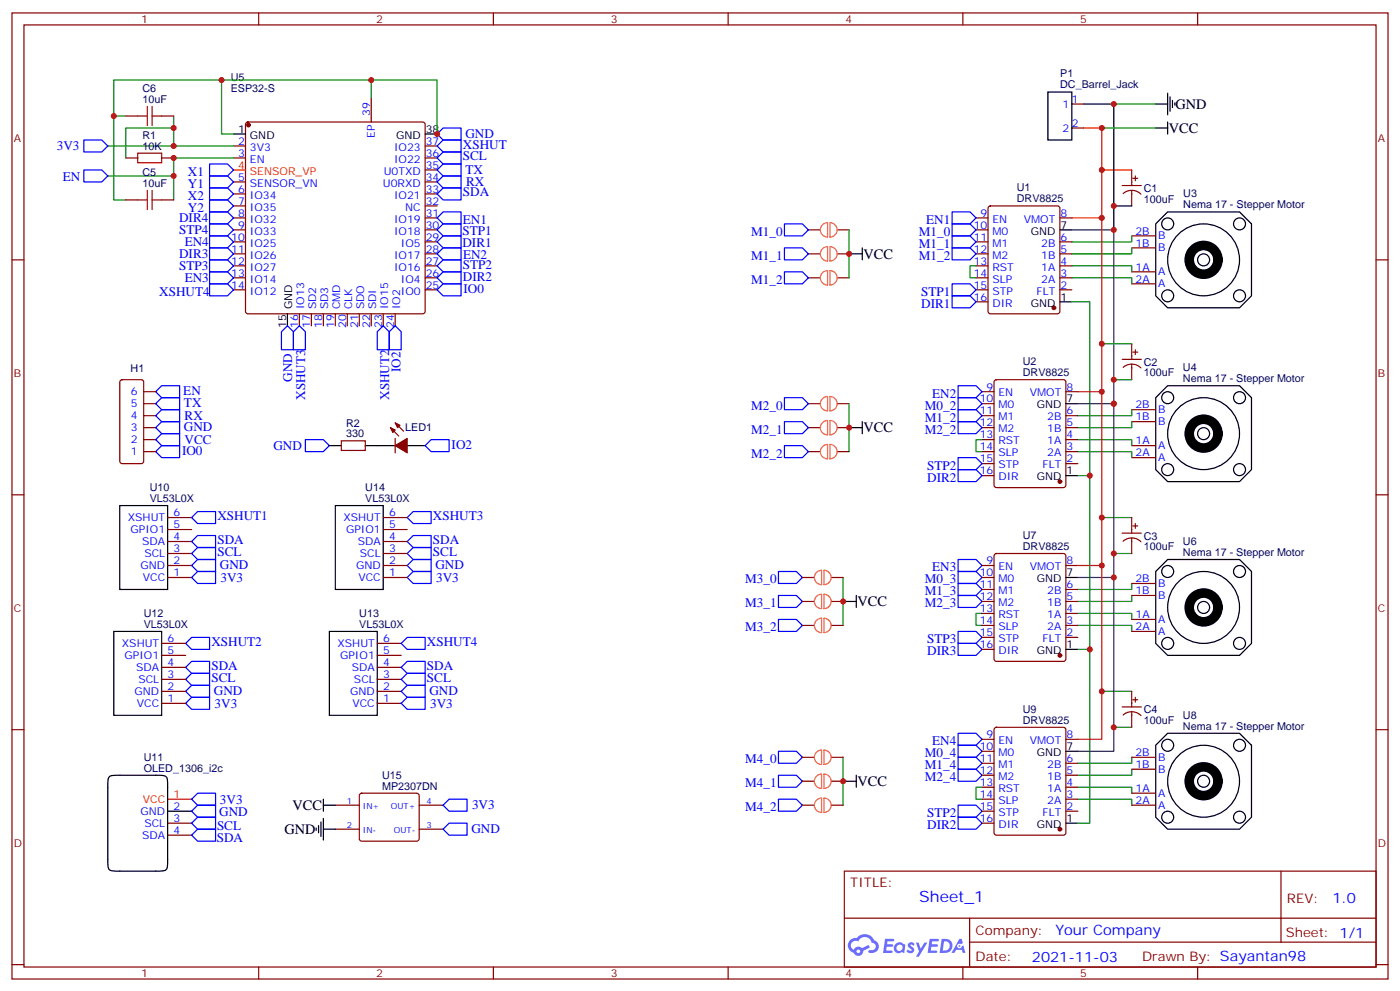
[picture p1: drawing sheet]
<svg xmlns="http://www.w3.org/2000/svg" width="412mm" height="292mm" viewBox="0 0 412 292" stroke-linecap="round" stroke-linejoin="round" font-family="sans-serif">
<g fill="none" stroke="#870000" stroke-width=".35">
<path d="M3.5 3.8h405.4v284.3h-405.4zM7.1 7.3h398.2v277.3h-398.2zM76.2 3.8v3.5M145.3 3.8v3.5M214.5 3.8v3.5M283.6 3.8v3.5M352.8 3.8v3.5M3.5 76.5h3.6M405.3 76.5h3.6M3.5 145.6h3.6M405.3 145.6h3.6M3.5 214.8h3.6"/>
<path d="M405.3 214.8h3.6M248.7 256.4h156.6v28.2h-156.6zM377.3 256.4v20.9M248.7 270.2h156.5M285.6 277.3h119.6M285.6 270.2v14.2M3.5 283.9h3.6M76.2 284.6v3.5M145.3 284.6v3.5M214.5 284.6v3.5M283.6 284.6v3.5M352.8 284.6v3.5"/>
<path d="M405.3 283.9h3.6"/>
</g>
<g fill="#5487ff">
<path d="M267.7 277.6a1.22 1.22 0 0 1 1.7 .2l-.4 .6a.47 .47 0 0 0-.3-.4 .47 .47 0 0 0-.5 .2l.1 .2a1.14 1.14 0 0 1 .8 1.8 1.14 1.14 0 0 1-1.9 0l-.2-.2 .5-.6 .7 .5a.29 .29 0 0 0 .3-.3 .29 .29 0 0 0-.2-.3 1.04 1.04 0 0 1-.6-1.7z"/>
<path d="M260.7 276.3h2.4l.3 .2-.2 .5-1.8 .1-.1 .8h1.5l.3 .4-.3 .4h-1.6l-.2 1.1h1.7l.2 .3-.2 .3-2.6 .1z"/>
<path d="M273.8 276.3h2.4l.3 .2-.1 .5-1.8 .1-.2 .8h1.6l.3 .4-.4 .4h-1.6l-.1 1.1h1.7l.2 .3-.2 .3-2.6 .1z"/>
<path d="M282.6 276.3h.7l.3 1.3-.6 .3a.69 .69 0 0 0-1 .3 .69 .69 0 0 0 .4 .9 .69 .69 0 0 0 .9-.6l.5-.2 .6 2.2h-.8l-.2-.9h-1.8l-.5 .9h-.8z"/>
<path d="M269.8 277.4h.8l.6 1.8 1.1-1.8h.9l-2.6 4.2h-.8l.9-1.5z"/>
<path d="M277.4 276.3l-.6 4.2h1.3a2.11 2.11 0 0 0 2.5-2.1 2.11 2.11 0 0 0-2.5-2.1zM278.1 277.1a1.39 1.39 0 0 1 1.7 1.4 1.39 1.39 0 0 1-1.8 1.3h-.3z"/>
<path d="M263.7 277.9a1.54 1.54 0 0 0-.1 2.2 1.54 1.54 0 0 0 2.2 .1l.6 .3 .3-2.3-.2-.3h-.4a1.49 1.49 0 0 0-2.4 0zM264 278.9a.94 .94 0 0 1 1.8 0 .94 .94 0 0 1-1.8 0z"/>
<path d="M250.4 276.7a2.18 2.18 0 0 0 1.1 3.7 1.44 1.44 0 0 0 1.6 .9 1.44 1.44 0 0 0 1.2-1.4l2-1.1-.5-.7-1.9 1a1.47 1.47 0 0 0-2.4 .4 1.39 1.39 0 0 1-.7-1.9 1.39 1.39 0 0 1 2-.5 2.12 2.12 0 0 1 2.2-1.3 2.12 2.12 0 0 1 1.9 1.7 1.14 1.14 0 0 1 1.1 1.4 1.14 1.14 0 0 1-1.7 .7 .43 .43 0 0 0-.5 .4 .43 .43 0 0 0 .4 .5 1.98 1.98 0 0 0 2.5-1.2 1.98 1.98 0 0 0-1.2-2.6 3.1 3.1 0 0 0-5.3-.6l-.9 .1zM252.3 280a.55 .55 0 0 1 1.1 0 .55 .55 0 0 1-1.1 0z"/>
<circle cx="282.6" cy="278.4" r=".26"/>
</g>
<g fill="none" stroke="#870000" stroke-width=".35">
<path d="M37 34.1h3.6M47.6 34.1h3.6M72.6 36.1l.4-.2h51.5l.5 .2 .2 .5v55.1l-.2 .5-.5 .2h-51.5l-.5-.3-.2-.4v-55.1zM109.4 28.9v7M315.7 37.7h3.6M315.7 30.6h3.6M37 46.5h3.6M37 58.8h3.6M47.6 46.5h3.6M47.6 58.8h3.6M68.8 43h3.5M68.8 46.5h3.5"/>
<path d="M68.8 53.6h3.5M68.8 57.1h3.5M125.2 43h3.6M125.2 46.5h3.6M125.2 53.6h3.6M125.2 57.1h3.6M125.2 50h3.6M330.6 54.6h5.6M330.8 57a3.8 3.8 0 0 1 5.3 .2M333.4 50v4.6M333.4 56v4.6M333.7 52.5h1.4"/>
<path d="M334.4 51.8v1.4M68.8 78.2h3.5M68.8 74.7h3.5M68.8 71.2h3.5M68.8 64.1h3.5M68.8 67.7h3.5M68.8 60.6h3.5M125.2 78.2h3.6M125.2 74.7h3.6M125.2 71.2h3.6M125.2 64.1h3.6M125.2 67.7h3.6"/>
<path d="M125.2 60.6h3.6M238.1 74.7h3.6M238.1 67.7h3.6M246.6 74.7h3.5M246.6 67.7h3.5M287.5 78.2h3.5M287.5 74.7h3.5M287.5 71.2h3.5M287.5 64.1h3.5M287.5 67.7h3.5M291.3 60.8l.4-.2h19.8l.7 .4v30.7l-.5 .6-20 .1-.6-.5-.1-30.6zM312.2 78.2h3.5"/>
<path d="M312.2 74.7h3.5M312.2 71.2h3.5M312.2 64.1h3.5M333.4 69.4h7M333.4 73h7M68.8 85.3h3.5M68.8 81.8h3.5M88.2 92.4v3.5M91.7 92.4v3.5M95.2 92.4v3.5M98.8 92.4v3.5M102.3 92.4v3.5"/>
<path d="M105.8 92.4v3.5M109.4 92.4v3.5M112.9 92.4v3.5M116.4 92.4v3.5M125.2 85.3h3.6M125.2 81.8h3.6M238.1 81.8h3.6M246.6 81.8h3.5M287.5 85.3h3.5M287.5 81.8h3.5M287.5 88.8h3.5M312.2 85.3h3.5"/>
<path d="M312.2 81.8h3.5M333.4 80h7M333.4 83.5h7M35.5 112l.5-.2h5.6l.7 .4v23.5l-.4 .7-5.9 .1-.7-.5v-23.5zM42.3 115.3h3.6M42.3 118.8h3.6M238.1 118.8h3.6M246.6 118.8h3.5M289.3 115.3h3.5M289.3 118.8h3.5M293 112l.5-.2h19.8l.6 .4 .1 30.6-.5 .7h-20l-.6-.5-.1-30.5zM314 115.3h3.5"/>
<path d="M330.6 105.8h5.6M330.8 108.1a3.8 3.8 0 0 1 5.3 .2M333.4 101.2v4.6M333.4 107.2v4.6M333.7 103.6h1.4M334.4 102.9v1.5M42.3 132.9h3.6M42.3 129.4h3.6M42.3 125.9h3.6M42.3 122.3h3.6M100.5 129.8h7.1v2.8h-7.1zM115 125.9l2.5 2.4"/>
<path d="M116.4 129v4.3M116.4 124.5l2.5 2.4M238.1 132.9h3.6M238.1 125.9h3.6M246.6 132.9h3.5M246.6 125.9h3.5M289.3 136.5h3.5M289.3 132.9h3.5M289.3 129.4h3.5M289.3 125.9h3.5M289.3 122.3h3.5M289.3 140h3.5"/>
<path d="M314 136.5h3.5M314 132.9h3.5M314 129.4h3.5M314 125.9h3.5M314 122.3h3.5M333.4 120.6h7M333.4 124.1h7M333.4 131.2h7M333.4 134.7h7M49.4 159.4h7M49.4 155.9h7M49.4 152.3h7"/>
<path d="M112.9 159.4h7M112.9 155.9h7M112.9 152.3h7M330.6 156.9h5.6M330.8 159.3a3.8 3.8 0 0 1 5.3 .2M333.4 152.3v4.6M333.4 158.3v4.6M333.7 154.8h1.4M334.4 154.1v1.4M49.4 166.4h7M49.4 170h7M49.4 162.9h7"/>
<path d="M112.9 166.4h7M112.9 170h7M112.9 162.9h7M236.4 177h3.5M236.4 170h3.5M244.8 177h3.6M244.8 170h3.6M289.3 177h3.5M289.3 173.5h3.5M289.3 166.4h3.5M289.3 170h3.5M293 163.1l.5-.2h19.8l.6 .4 .1 30.7-.5 .6-20 .1-.6-.5-.1-30.6z"/>
<path d="M314 177h3.5M314 173.5h3.5M314 166.4h3.5M333.4 171.7h7M333.4 175.3h7M47.6 200h7.1M47.6 196.4h7.1M47.6 192.9h7.1M47.6 189.4h7.1M111.1 200h7.1M111.1 196.4h7.1M111.1 192.9h7.1"/>
<path d="M111.1 189.4h7.1M236.4 184.1h3.5M244.8 184.1h3.6M289.3 187.6h3.5M289.3 184.1h3.5M289.3 180.6h3.5M289.3 191.1h3.5M314 187.6h3.5M314 184.1h3.5M314 180.6h3.5M333.4 182.3h7M333.4 185.8h7"/>
<path d="M47.6 207h7.1M47.6 203.5h7.1M111.1 207h7.1M111.1 203.5h7.1M289.3 217.6h3.5M293 214.3l.5-.2h19.8l.6 .4 .1 30.6-.5 .7h-20l-.6-.4-.1-30.6zM314 217.6h3.5M330.6 208.1h5.6M330.8 210.4a3.8 3.8 0 0 1 5.3 .2M333.4 203.5v4.6M333.4 209.5v4.6M333.7 206h1.4"/>
<path d="M334.4 205.2v1.5M98.8 237h7M106.1 233.7l.4-.2h16.3l.5 .2 .2 .5v12.7l-.3 .5-.4 .2h-16.3l-.5-.3-.2-.4v-12.7zM123.5 237h7M236.4 222.9h3.5M236.4 237h3.5M236.4 229.9h3.5M244.8 222.9h3.6M244.8 237h3.6M244.8 229.9h3.6M289.3 238.8h3.5M289.3 235.2h3.5"/>
<path d="M289.3 231.7h3.5M289.3 228.2h3.5M289.3 224.6h3.5M289.3 221.1h3.5M314 238.8h3.5M314 235.2h3.5M314 231.7h3.5M314 228.2h3.5M314 224.6h3.5M333.4 222.9h7M333.4 226.4h7M333.4 233.5h7"/>
<path d="M333.4 237h7M49.4 242.3h7M49.4 245.8h7M98.8 244.1h7M123.5 244.1h7M289.3 242.3h3.5"/>
</g>
<g fill="#870000" stroke="#870000" stroke-width=".35">
<path d="M116.4 131.2l3.5-2.2v4.3z"/>
<path d="M115 125.9l1.4 .7-.7 .7z"/>
<path d="M116.4 124.5l1.4 .7-.7 .7z"/>
<circle cx="310.4" cy="90.6" r=".53"/>
<circle cx="312.2" cy="141.7" r=".53"/>
<circle cx="73.2" cy="36.8" r=".53"/>
<circle cx="312.2" cy="192.9" r=".53"/>
<circle cx="312.2" cy="244.1" r=".53"/>
</g>
<g fill="none" stroke="#000" stroke-width=".35">
<path d="M68.8 39.4h3.5M125.2 39.4h3.6M308.7 27.1h7v14.1h-7zM319.3 30.6h8.8v30M340.4 37.7h3.6M340.4 30.6h3.6M344 27.4v6.4M344 35.9v3.5M344.7 28.5v4.2M345.4 29.6v2.1M346.1 30.3v.7M250.5 74.7h3.5"/>
<path d="M254 73v3.5M312.2 67.7h3.5M333.4 60.6h-5.3v7.1M340.4 65.9l3.6-3.5h21.1l3.6 3.5v21.2l-3.6 3.5h-21.1l-3.6-3.5zM84.7 92.4v3.5M312.2 88.8h3.5M314 118.8h3.5M344 113.5h21.1l3.6 3.6v21.1l-3.6 3.5h-21.1l-3.6-3.5v-21.1zM97 131.2h3.5M107.6 131.2h8.8M119.9 131.2h5.3M250.5 125.9h3.5"/>
<path d="M254 124.1v3.5M314 140h3.5M35.3 148.8h14.1v24.7h-14.1zM98.8 148.8h14.1v24.7h-14.1zM248.7 177h3.5M252.2 175.3v3.5M314 170h3.5M340.4 168.2l3.6-3.5h21.1l3.6 3.5v21.2l-3.6 3.5h-21.1l-3.6-3.5zM33.5 185.8h14.1v24.7h-14.1zM97 185.8h14.1v24.7h-14.1zM314 191.1h3.5M340.4 219.4l3.6-3.6h21.1l3.6 3.6v21.1l-3.6 3.6h-21.1l-3.6-3.6z"/>
<path d="M32.2 228.6a4.9 4.9 0 0 1 3.1-.4h10.6a4.9 4.9 0 0 1 3 .4 4.9 4.9 0 0 1 .5 3.1v21.2a4.9 4.9 0 0 1-.5 3.1 4.9 4.9 0 0 1-3 .4h-10.6a4.9 4.9 0 0 1-3.1-.4 4.9 4.9 0 0 1-.5-3.1v-21.2a4.9 4.9 0 0 1 .5-3.1zM49.4 238.8h7M95.2 235.2v3.6M95.2 237h3.6M248.7 229.9h3.5M252.2 228.2v3.5M314 221.1h3.5M93.1 243.7v.7M93.8 243v2.1M94.5 241.9v4.3M95.2 244.1h3.6M95.2 240.9v6.3"/>
<path d="M314 242.3h3.5"/>
<circle cx="344" cy="65.9" r="1.76"/>
<circle cx="354.5" cy="76.5" r="10.6"/>
<circle cx="354.5" cy="76.5" r="1.76"/>
<circle cx="365.1" cy="65.9" r="1.76"/>
<circle cx="344" cy="87.1" r="1.76"/>
<circle cx="365.1" cy="87.1" r="1.76"/>
<circle cx="344" cy="117.1" r="1.76"/>
<circle cx="365.1" cy="117.1" r="1.76"/>
<circle cx="344" cy="138.2" r="1.76"/>
<circle cx="354.5" cy="127.6" r="10.6"/>
<circle cx="354.5" cy="127.6" r="1.76"/>
<circle cx="365.1" cy="138.2" r="1.76"/>
<circle cx="344" cy="168.2" r="1.76"/>
<circle cx="354.5" cy="178.8" r="10.6"/>
<circle cx="354.5" cy="178.8" r="1.76"/>
<circle cx="365.1" cy="168.2" r="1.76"/>
<circle cx="344" cy="189.4" r="1.76"/>
<circle cx="365.1" cy="189.4" r="1.76"/>
<circle cx="344" cy="219.4" r="1.76"/>
<circle cx="365.1" cy="219.4" r="1.76"/>
<circle cx="354.5" cy="229.9" r="10.6"/>
<circle cx="354.5" cy="229.9" r="1.76"/>
<circle cx="344" cy="240.5" r="1.76"/>
<circle cx="365.1" cy="240.5" r="1.76"/>
</g>
<g fill="none" stroke="#000" stroke-width="2.8">
<circle cx="354.5" cy="76.5" r="4.2"/>
<circle cx="354.5" cy="127.6" r="4.2"/>
<circle cx="354.5" cy="178.8" r="4.2"/>
<circle cx="354.5" cy="229.9" r="4.2"/>
</g>
<g fill="none" stroke="#008700" stroke-width=".35">
<path d="M33.5 34.1v-10.5h31.8v15.8h3.5M37 34.1h-3.5v24.7h3.5M51.2 37.7h-14.2v8.8M51.2 34.1v8.9h17.6M65.3 23.6h63.5v15.8M109.4 23.6v5.3M324.6 37.7h15.8M328.1 30.6h12.3M31.7 43h19.5M51.2 51.8v7M68.8 46.5h-17.6v5.3h-19.5M250.1 67.7v14.1"/>
<path d="M287.5 78.2h-1.7v3.6h1.7M315.7 78.2h17.7v1.8M333.4 73v1.7h-17.7M333.4 69.4v1.8h-17.7M315.7 81.8h17.7v1.7M315.7 88.8h5.3v51.2h-3.5M250.1 118.8v14.1M324.6 101.2h8.8M328.1 111.8h5.3M289.3 129.4h-1.8v3.5h1.8M317.5 129.4h15.9v1.8M317.5 132.9h15.9v1.8"/>
<path d="M321 140v51.1h-3.5M333.4 124.1v1.8h-15.9M333.4 120.6v1.7h-15.9M324.6 152.3h8.8M248.4 170v14.1M328.1 162.9h5.3M333.4 171.7v1.8h-15.9M333.4 175.3v1.7h-15.9M289.3 180.6h-1.8v3.5h1.8M317.5 184.1h15.9v1.7M317.5 180.6h15.9v1.7M321 191.1v51.2h-3.5"/>
<path d="M324.6 203.5h8.8M328.1 214.1h5.3M248.4 222.9v14.1M289.3 231.7h-1.8v3.5h1.8M317.5 235.2h15.9v1.8M317.5 231.7h15.9v1.8M333.4 222.9v1.7h-15.9M333.4 226.4v1.8h-15.9"/>
</g>
<path d="M315.7 67.7h12.4v51.1M317.5 118.8h10.6v51.2h-10.6M328.1 170v51.1h-10.6" fill="none" stroke="#333" stroke-width=".35"/>
<path d="M319.3 37.7h5.3v12.3M68.8 50h3.5M333.4 50h-8.8v14.1M315.7 64.1h8.9v51.2M317.5 115.3h7.1v51.1h-7.1M324.6 166.4v51.2h-7.1M49.4 235.2h7" fill="none" stroke="#f00" stroke-width=".35"/>
<g fill="none" stroke="#00f" stroke-width=".35">
<path d="M128.8 39.4l1.7-1.7h5.3v3.5h-5.3zM24.7 50h5.3l1.7 1.8-1.7 1.8h-5.3zM24.7 41.2h5.3l1.7 1.8-1.7 1.7h-5.3zM61.7 48.3h5.3l1.8 1.7-1.8 1.8h-5.3zM61.7 51.8h5.3l1.8 1.8-1.8 1.7h-5.3zM61.7 55.3h5.3l1.8 1.8-1.8 1.7h-5.3zM61.7 58.8h5.3l1.8 1.8-1.8 1.8h-5.3zM128.8 46.5l1.7-1.8h5.3v3.6h-5.3zM128.8 57.1l1.7-1.8h5.3v3.5h-5.3zM128.8 53.6l1.7-1.8h5.3v3.5h-5.3zM128.8 43l1.7-1.8h5.3v3.5h-5.3zM130.5 48.3h5.3v3.5h-5.3l-1.7-1.8z"/>
<path d="M61.7 62.4h5.3l1.8 1.7-1.8 1.8h-5.3zM61.7 65.9h5.3l1.8 1.8-1.8 1.7h-5.3zM61.7 69.4h5.3l1.8 1.8-1.8 1.8h-5.3zM61.7 73h5.3l1.8 1.7-1.8 1.8h-5.3zM61.7 76.5h5.3l1.8 1.7-1.8 1.8h-5.3zM128.8 71.2l1.7-1.8h5.3v3.6h-5.3zM128.8 78.2l1.7-1.7h5.3v3.5h-5.3zM130.5 62.4h5.3v3.5h-5.3l-1.7-1.8zM130.5 65.9h5.3v3.5h-5.3l-1.7-1.7zM130.5 73h5.3v3.5h-5.3l-1.7-1.8zM231.1 65.9h5.3l1.7 1.8-1.7 1.7h-5.3zM231.1 73h5.3l1.7 1.7-1.7 1.8h-5.3z"/>
<path d="M280.5 65.9h5.3l1.7 1.8-1.7 1.7h-5.3zM280.5 69.4h5.3l1.7 1.8-1.7 1.8h-5.3zM280.5 73h5.3l1.7 1.7-1.7 1.8h-5.3zM280.5 62.4h5.3l1.7 1.7-1.7 1.8h-5.3zM61.7 83.5h5.3l1.8 1.8-1.8 1.8h-5.3zM61.7 80h5.3l1.8 1.8-1.8 1.7h-5.3zM84.7 95.9l1.7 1.7v5.3h-3.5v-5.3zM88.2 95.9l1.8 1.7v5.3h-3.6v-5.3zM112.9 95.9l1.8 1.7v5.3h-3.6v-5.3zM116.4 95.9l1.8 1.7v5.3h-3.5v-5.3zM128.8 85.3l1.7-1.8h5.3v3.6h-5.3zM128.8 81.8l1.7-1.8h5.3v3.5h-5.3z"/>
<path d="M231.1 80h5.3l1.7 1.8-1.7 1.7h-5.3zM280.5 83.5h5.3l1.7 1.8-1.7 1.8h-5.3zM280.5 87.1h5.3l1.7 1.7-1.7 1.8h-5.3zM45.9 115.3l1.7-1.8h5.3v3.6h-5.3zM45.9 118.8l1.7-1.7h5.3v3.5h-5.3zM231.1 117.1h5.3l1.7 1.7-1.7 1.8h-5.3zM282.2 113.5h5.3l1.8 1.8-1.8 1.8h-5.3zM282.2 117.1h5.3l1.8 1.7-1.8 1.8h-5.3zM45.9 122.3l1.7-1.7h5.3v3.5h-5.3zM45.9 125.9l1.7-1.8h5.3v3.5h-5.3zM45.9 129.4l1.7-1.8h5.3v3.6h-5.3zM47.6 131.2h5.3v3.5h-5.3l-1.7-1.8z"/>
<path d="M90 129.4h5.2l1.8 1.8-1.8 1.7h-5.2zM125.2 131.2l1.8-1.8h5.3v3.5h-5.3zM231.1 124.1h5.3l1.7 1.8-1.7 1.7h-5.3zM231.1 131.2h5.3l1.7 1.7-1.7 1.8h-5.3zM282.2 120.6h5.3l1.8 1.7-1.8 1.8h-5.3zM282.2 124.1h5.3l1.8 1.8-1.8 1.7h-5.3zM282.2 134.7h5.3l1.8 1.8-1.8 1.7h-5.3zM282.2 138.2h5.3l1.8 1.8-1.8 1.7h-5.3zM56.4 159.4l1.8-1.8h5.3v3.5h-5.3zM56.4 152.3l1.8-1.7h5.3v3.5h-5.3zM119.9 152.3l1.8-1.7h5.3v3.5h-5.3zM119.9 159.4l1.8-1.8h5.3v3.5h-5.3z"/>
<path d="M56.4 162.9l1.8-1.8h5.3v3.6h-5.3zM58.2 164.7h5.3v3.5h-5.3l-1.8-1.8zM58.2 168.2h5.3v3.5h-5.3l-1.8-1.7zM119.9 166.4l1.8-1.7h5.3v3.5h-5.3zM119.9 162.9l1.8-1.8h5.3v3.6h-5.3zM121.7 168.2h5.3v3.5h-5.3l-1.8-1.7zM229.3 175.3h5.3l1.8 1.7-1.8 1.8h-5.3zM229.3 168.2h5.3l1.8 1.8-1.8 1.7h-5.3zM282.2 175.3h5.3l1.8 1.7-1.8 1.8h-5.3zM282.2 171.7h5.3l1.8 1.8-1.8 1.8h-5.3zM282.2 168.2h5.3l1.8 1.8-1.8 1.7h-5.3zM282.2 164.7h5.3l1.8 1.7-1.8 1.8h-5.3z"/>
<path d="M54.7 189.4l1.7-1.8h5.3v3.5h-5.3zM54.7 196.4l1.7-1.7h5.3v3.5h-5.3zM54.7 200l1.7-1.8h5.3v3.5h-5.3zM118.2 200l1.7-1.8h5.3v3.5h-5.3zM118.2 196.4l1.7-1.7h5.3v3.5h-5.3zM118.2 189.4l1.7-1.8h5.3v3.5h-5.3zM229.3 182.3h5.3l1.8 1.8-1.8 1.7h-5.3zM282.2 189.4h5.3l1.8 1.7-1.8 1.8h-5.3zM282.2 185.8h5.3l1.8 1.8-1.8 1.8h-5.3zM54.7 207l1.7-1.8h5.3v3.6h-5.3zM54.7 203.5l1.7-1.8h5.3v3.5h-5.3zM118.2 203.5l1.7-1.8h5.3v3.5h-5.3z"/>
<path d="M118.2 207l1.7-1.8h5.3v3.6h-5.3zM282.2 219.4h5.3l1.8 1.7-1.8 1.8h-5.3zM282.2 215.8h5.3l1.8 1.8-1.8 1.8h-5.3zM58.2 233.5h5.3v3.5h-5.3l-1.8-1.8zM58.2 237h5.3v3.5h-5.3l-1.8-1.7zM130.5 237l1.8-1.8h5.3v3.6h-5.3zM229.3 235.2h5.3l1.8 1.8-1.8 1.8h-5.3zM229.3 228.2h5.3l1.8 1.7-1.8 1.8h-5.3zM229.3 221.1h5.3l1.8 1.8-1.8 1.7h-5.3zM282.2 237h5.3l1.8 1.8-1.8 1.7h-5.3zM282.2 226.4h5.3l1.8 1.8-1.8 1.7h-5.3zM282.2 222.9h5.3l1.8 1.7-1.8 1.8h-5.3z"/>
<path d="M58.2 240.5h5.3v3.6h-5.3l-1.8-1.8zM58.2 244.1h5.3v3.5h-5.3l-1.8-1.8zM130.5 244.1l1.8-1.8h5.3v3.5h-5.3zM282.2 240.5h5.3l1.8 1.8-1.8 1.8h-5.3z"/>
</g>
<g fill="none" stroke="#f63" stroke-width=".35">
<path d="M242.3 66.2l1.5-.7v4.3a2.12 2.12 0 0 1-2-1.3 2.12 2.12 0 0 1 .5-2.3zM242.3 73.2l1.5-.6v4.2a2.12 2.12 0 0 1-2-1.3 2.12 2.12 0 0 1 .5-2.3zM244.5 65.5a2.12 2.12 0 0 1 2.1 2.2 2.12 2.12 0 0 1-2.1 2.1zM244.5 72.6a2.12 2.12 0 0 1 2.1 2.1 2.12 2.12 0 0 1-2.1 2.1zM244.5 79.7a2.12 2.12 0 0 1 2.1 2.1 2.12 2.12 0 0 1-2.1 2.1zM242.3 80.3l1.5-.6v4.2a2.12 2.12 0 0 1-2-1.3 2.12 2.12 0 0 1 .5-2.3zM242.3 117.3l1.5-.6v4.2a2.12 2.12 0 0 1-2-1.3 2.12 2.12 0 0 1 .5-2.3zM244.5 116.7a2.12 2.12 0 0 1 2.1 2.1 2.12 2.12 0 0 1-2.1 2.1zM242.3 124.4l1.5-.6v4.2a2.12 2.12 0 0 1-2-1.3 2.12 2.12 0 0 1 .5-2.3zM242.3 131.4l1.5-.6v4.2a2.12 2.12 0 0 1-2-1.3 2.12 2.12 0 0 1 .5-2.3zM244.5 123.8a2.12 2.12 0 0 1 2.1 2.1 2.12 2.12 0 0 1-2.1 2.1zM244.5 130.8a2.12 2.12 0 0 1 2.1 2.1 2.12 2.12 0 0 1-2.1 2.1z"/>
<path d="M240.5 175.5l1.5-.6v4.2a2.12 2.12 0 0 1-1.9-1.3 2.12 2.12 0 0 1 .4-2.3zM240.5 168.5l1.5-.6v4.2a2.12 2.12 0 0 1-1.9-1.3 2.12 2.12 0 0 1 .4-2.3zM242.7 174.9a2.12 2.12 0 0 1 2.1 2.1 2.12 2.12 0 0 1-2.1 2.1zM242.7 167.9a2.12 2.12 0 0 1 2.1 2.1 2.12 2.12 0 0 1-2.1 2.1zM240.5 182.6l1.5-.6v4.2a2.12 2.12 0 0 1-1.9-1.3 2.12 2.12 0 0 1 .4-2.3zM242.7 182a2.12 2.12 0 0 1 2.1 2.1 2.12 2.12 0 0 1-2.1 2.1zM240.5 235.5l1.5-.6v4.2a2.12 2.12 0 0 1-1.9-1.3 2.12 2.12 0 0 1 .4-2.3zM240.5 228.4l1.5-.6v4.3a2.12 2.12 0 0 1-1.9-1.3 2.12 2.12 0 0 1 .4-2.4zM240.5 221.4l1.5-.6v4.2a2.12 2.12 0 0 1-1.9-1.3 2.12 2.12 0 0 1 .4-2.3zM242.7 234.9a2.12 2.12 0 0 1 2.1 2.1 2.12 2.12 0 0 1-2.1 2.1zM242.7 227.8a2.12 2.12 0 0 1 2.1 2.1 2.12 2.12 0 0 1-2.1 2.2zM242.7 220.8a2.12 2.12 0 0 1 2.1 2.1 2.12 2.12 0 0 1-2.1 2.1z"/>
</g>
<path d="M40.6 34.1h2.8M43.4 31.3v5.7M44.8 34.1h2.8M44.8 31.3v5.7M40.6 45.1h7v2.8h-7zM40.6 58.8h2.8M43.4 56v5.7M44.8 56v5.7M44.8 58.8h2.8" fill="none" stroke="#a10000" stroke-width=".35"/>
<g fill="#c00">
<circle cx="250.1" cy="74.7" r=".88"/>
<circle cx="250.1" cy="125.9" r=".88"/>
<circle cx="328.1" cy="111.8" r=".88"/>
<circle cx="324.6" cy="101.2" r=".88"/>
<circle cx="328.1" cy="67.7" r=".88"/>
<circle cx="324.6" cy="64.1" r=".88"/>
<circle cx="324.6" cy="50" r=".88"/>
<circle cx="328.1" cy="60.6" r=".88"/>
<circle cx="324.6" cy="152.3" r=".88"/>
<circle cx="328.1" cy="162.9" r=".88"/>
<circle cx="328.1" cy="118.8" r=".88"/>
<circle cx="324.6" cy="115.3" r=".88"/>
<circle cx="324.6" cy="203.5" r=".88"/>
<circle cx="328.1" cy="214.1" r=".88"/>
<circle cx="321" cy="191.1" r=".88"/>
<circle cx="328.1" cy="170" r=".88"/>
<circle cx="324.6" cy="166.4" r=".88"/>
<circle cx="248.4" cy="177" r=".88"/>
<circle cx="248.4" cy="229.9" r=".88"/>
<circle cx="51.2" cy="51.8" r=".88"/>
<circle cx="51.2" cy="46.5" r=".88"/>
<circle cx="51.2" cy="43" r=".88"/>
<circle cx="109.4" cy="23.6" r=".88"/>
<circle cx="65.3" cy="23.6" r=".88"/>
<circle cx="33.5" cy="34.1" r=".88"/>
<circle cx="51.2" cy="37.7" r=".88"/>
<circle cx="128.8" cy="39.4" r=".88"/>
<circle cx="328.1" cy="30.6" r=".88"/>
<circle cx="324.6" cy="37.7" r=".88"/>
<circle cx="321" cy="140" r=".88"/>
</g>
<text font-size="4.6" fill="#00f" x="270.8" y="265.4">Sheet_1</text>
<g font-size="4.2">
<text x="346.3" y="32.1">GND</text>
<text x="344.3" y="39.1">VCC</text>
<text x="254.4" y="76.1">VCC</text>
<text x="254.4" y="127.3">VCC</text>
<text x="252.6" y="178.4">VCC</text>
<text x="252.6" y="231.4">VCC</text>
<text x="86.2" y="238.4">VCC</text>
<text x="83.8" y="245.4">GND</text>
</g>
<g font-size="4.2" fill="#00f">
<text x="392.5" y="265.7">1.0</text>
<text x="310.9" y="275.2">Your Company</text>
<text x="304" y="283">2021-11-03</text>
</g>
<g font-size="3.9" fill="#00f">
<text x="137.1" y="40.6">GND</text>
<text x="16.7" y="44.2">3V3</text>
<text x="136.3" y="47.2">SCL</text>
<text x="136.3" y="43.7">XSHUT</text>
<text x="18.5" y="53.4">EN</text>
<text x="55.4" y="51.8">X1</text>
<text x="137.1" y="51.1">TX</text>
<text x="55.4" y="55.3">Y1</text>
<text x="55.4" y="58.8">X2</text>
<text x="136.3" y="57.8">SDA</text>
<text x="137.3" y="54.8">RX</text>
<text x="52.8" y="65.4">DIR4</text>
<text x="55.4" y="62.3">Y2</text>
<text x="136.3" y="65.9">EN1</text>
<text x="272.8" y="65.9">EN1</text>
<text x="52.8" y="68.9">STP4</text>
<text x="136.2" y="69.3">STP1</text>
<text x="221.3" y="69.4">M1_0</text>
<text x="270.7" y="69.4">M1_0</text>
<text x="52.8" y="76">DIR3</text>
<text x="54.4" y="72.4">EN4</text>
<text x="136.2" y="72.8">DIR1</text>
<text x="136.4" y="76.3">EN2</text>
<text x="221.3" y="76.5">M1_1</text>
<text x="270.7" y="73">M1_1</text>
<text x="270.7" y="76.5">M1_2</text>
<text x="52.8" y="79.5">STP3</text>
<text x="54.4" y="83">EN3</text>
<text x="136.3" y="82.8">DIR2</text>
<text x="136.3" y="79.3">STP2</text>
<text x="221.3" y="83.5">M1_2</text>
<text x="46.9" y="87">XSHUT4</text>
<text x="136.5" y="86.2">IO0</text>
<text x="271.4" y="87.1">STP1</text>
<text x="271.4" y="90.6">DIR1</text>
<text x="86" y="112.4" transform="rotate(-90 86 112.4)">GND</text>
<text x="118" y="109.5" transform="rotate(-90 118 109.5)">IO2</text>
<text x="54" y="116.2">EN</text>
<text x="54.2" y="119.9">TX</text>
<text x="89.9" y="117.7" transform="rotate(-90 89.9 117.7)">XSHUT3</text>
<text x="114.6" y="117.7" transform="rotate(-90 114.6 117.7)">XSHUT2</text>
<text x="274.6" y="117.1">EN2</text>
<text x="54.4" y="123.6">RX</text>
<text x="221.3" y="120.6">M2_0</text>
<text x="272.4" y="120.6">M0_2</text>
<text x="272.4" y="124.1">M1_2</text>
<text x="54.2" y="127">GND</text>
<text x="54.4" y="130.6">VCC</text>
<text x="221.3" y="127.6">M2_1</text>
<text x="272.4" y="127.6">M2_2</text>
<text x="53.6" y="133.8">IO0</text>
<text x="80.5" y="132.5">GND</text>
<text x="133" y="132.1">IO2</text>
<text x="221.3" y="134.7">M2_2</text>
<text x="273.1" y="138.2">STP2</text>
<text x="273.1" y="141.7">DIR2</text>
<text x="64" y="153.1">XSHUT1</text>
<text x="127.5" y="153.1">XSHUT3</text>
<text x="64" y="160.1">SDA</text>
<text x="127.5" y="160.1">SDA</text>
<text x="64" y="163.7">SCL</text>
<text x="64.8" y="167.6">GND</text>
<text x="127.5" y="163.7">SCL</text>
<text x="128.3" y="167.6">GND</text>
<text x="65" y="171.3">3V3</text>
<text x="128.5" y="171.3">3V3</text>
<text x="219.5" y="171.7">M3_0</text>
<text x="272.4" y="171.7">M0_3</text>
<text x="274.6" y="168.2">EN3</text>
<text x="219.5" y="178.8">M3_1</text>
<text x="272.4" y="178.8">M2_3</text>
<text x="272.4" y="175.3">M1_3</text>
<text x="219.5" y="185.8">M3_2</text>
<text x="62.3" y="190.1">XSHUT2</text>
<text x="125.8" y="190.1">XSHUT4</text>
<text x="273.1" y="189.4">STP3</text>
<text x="62.3" y="197.2">SDA</text>
<text x="125.8" y="197.2">SDA</text>
<text x="273.1" y="192.9">DIR3</text>
<text x="62.3" y="200.7">SCL</text>
<text x="125.8" y="200.7">SCL</text>
<text x="63" y="204.6">GND</text>
<text x="63.2" y="208.3">3V3</text>
<text x="126.5" y="204.6">GND</text>
<text x="126.7" y="208.3">3V3</text>
<text x="274.6" y="219.4">EN4</text>
<text x="219.5" y="224.6">M4_0</text>
<text x="272.4" y="226.4">M1_4</text>
<text x="272.4" y="222.9">M0_4</text>
<text x="219.5" y="231.7">M4_1</text>
<text x="272.4" y="229.9">M2_4</text>
<text x="64.8" y="236.5">3V3</text>
<text x="139.1" y="238.2">3V3</text>
<text x="219.5" y="238.8">M4_2</text>
<text x="63.9" y="244.2">SCL</text>
<text x="64.6" y="240.3">GND</text>
<text x="138.9" y="245.2">GND</text>
<text x="273.1" y="244.1">DIR2</text>
<text x="273.1" y="240.5">STP2</text>
<text x="63.9" y="247.7">SDA</text>
</g>
<g font-size="3.9" fill="#800">
<text x="250.5" y="261">TITLE:</text>
<text x="379.1" y="265.7">REV:</text>
<text x="287.4" y="275.2">Company:</text>
<text x="378.7" y="275.8">Sheet: 1/1</text>
<text x="287.4" y="282.9">Date:</text>
<text x="336.4" y="282.9">Drawn By: Sayantan98</text>
</g>
<g font-size="3.2" fill="#800">
<text x="41.6" y="6.8">1</text>
<text x="110.8" y="6.8">2</text>
<text x="179.9" y="6.8">3</text>
<text x="249.1" y="6.8">4</text>
<text x="318.2" y="6.8">5</text>
<text x="4.1" y="41.9">A</text>
<text x="405.9" y="41.9">A</text>
<text x="4.1" y="111.1">B</text>
<text x="405.9" y="111.1">B</text>
<text x="4.1" y="180.2">C</text>
<text x="405.9" y="180.2">C</text>
<text x="4.1" y="249.3">D</text>
<text x="405.9" y="249.3">D</text>
<text x="41.6" y="287.6">1</text>
<text x="110.8" y="287.6">2</text>
<text x="179.9" y="287.6">3</text>
<text x="249.1" y="287.6">4</text>
<text x="318.2" y="287.6">5</text>
</g>
<g font-size="3.2" fill="#000080">
<text x="68" y="23.9">U5</text>
<text x="312.3" y="22.7">P1</text>
<text x="42" y="27.1">C6</text>
<text x="68" y="27.1">ESP32-S</text>
<text x="312.3" y="25.9">DC_Barrel_Jack</text>
<text x="42" y="30.3">10uF</text>
<text x="42" y="40.9">R1</text>
<text x="42" y="44">10K</text>
<text x="42" y="51.8">C5</text>
<text x="42" y="55">10uF</text>
<text x="299.5" y="59.5">DRV8825</text>
<text x="299.5" y="56.3">U1</text>
<text x="336.9" y="59.6">100uF</text>
<text x="336.9" y="56.5">C1</text>
<text x="348.6" y="58.1">U3</text>
<text x="348.6" y="61.3">Nema 17 - Stepper Motor</text>
<text x="301.3" y="107.5">U2</text>
<text x="336.9" y="107.6">C2</text>
<text x="38.5" y="109.4">H1</text>
<text x="301.3" y="110.7">DRV8825</text>
<text x="336.9" y="110.8">100uF</text>
<text x="348.5" y="112.5">Nema 17 - Stepper Motor</text>
<text x="348.5" y="109.2">U4</text>
<text x="102" y="125.6">R2</text>
<text x="102" y="128.7">330</text>
<text x="119.4" y="127">LED1</text>
<text x="44.1" y="147.7">VL53L0X</text>
<text x="44.1" y="144.6">U10</text>
<text x="107.6" y="147.7">VL53L0X</text>
<text x="107.6" y="144.6">U14</text>
<text x="301.3" y="161.9">DRV8825</text>
<text x="301.3" y="158.6">U7</text>
<text x="336.9" y="161.9">100uF</text>
<text x="336.9" y="158.8">C3</text>
<text x="348.5" y="160.4">U6</text>
<text x="348.5" y="163.6">Nema 17 - Stepper Motor</text>
<text x="42.3" y="184.8">VL53L0X</text>
<text x="42.3" y="181.6">U12</text>
<text x="105.8" y="184.8">VL53L0X</text>
<text x="105.8" y="181.6">U13</text>
<text x="301.3" y="209.8">U9</text>
<text x="336.9" y="210">C4</text>
<text x="301.3" y="213">DRV8825</text>
<text x="336.9" y="213.1">100uF</text>
<text x="348.5" y="214.8">Nema 17 - Stepper Motor</text>
<text x="348.5" y="211.5">U8</text>
<text x="42.3" y="227.1">OLED_1306_i2c</text>
<text x="42.3" y="223.9">U11</text>
<text x="112.5" y="232.4">MP2307DN</text>
<text x="112.5" y="229.2">U15</text>
</g>
<g font-size="3.2" fill="#00f">
<text x="109" y="34.1" transform="rotate(-90 109 34.1)">39</text>
<text x="313" y="31.7">1</text>
<text x="315.7" y="30.3">1</text>
<text x="110.4" y="40.5" transform="rotate(-90 110.4 40.5)">EP</text>
<text x="313" y="38.7">2</text>
<text x="315.7" y="37.3">2</text>
<text x="70.1" y="42.6">2</text>
<text x="70.1" y="46.1">3</text>
<text x="73.6" y="44.4">3V3</text>
<text x="73.6" y="47.9">EN</text>
<text x="116.1" y="47.9">IO22</text>
<text x="116.1" y="44.4">IO23</text>
<text x="125.4" y="46.1">36</text>
<text x="125.4" y="42.6">37</text>
<text x="70.1" y="53.2">5</text>
<text x="113" y="51.4">U0TXD</text>
<text x="125.4" y="53.2">34</text>
<text x="125.4" y="49.7">35</text>
<text x="70.1" y="56.7">6</text>
<text x="73.6" y="55">SENSOR_VN</text>
<text x="73.6" y="58.5">IO34</text>
<text x="112.8" y="55">U0RXD</text>
<text x="116.1" y="58.5">IO21</text>
<text x="125.4" y="56.7">33</text>
<text x="70.1" y="60.3">7</text>
<text x="70.1" y="63.8">8</text>
<text x="73.6" y="62">IO35</text>
<text x="73.6" y="65.5">IO32</text>
<text x="116.1" y="65.5">IO19</text>
<text x="119.3" y="62">NC</text>
<text x="125.4" y="63.8">31</text>
<text x="125.4" y="60.3">32</text>
<text x="288.8" y="63.8">9</text>
<text x="292.3" y="65.5">EN</text>
<text x="301.6" y="65.5">VMOT</text>
<text x="312.4" y="63.8">8</text>
<text x="68.1" y="70.8">10</text>
<text x="70.1" y="67.3">9</text>
<text x="73.6" y="69.1">IO33</text>
<text x="116.1" y="69.1">IO18</text>
<text x="125.4" y="70.8">29</text>
<text x="125.4" y="67.3">30</text>
<text x="286.8" y="67.3">10</text>
<text x="286.8" y="70.8">11</text>
<text x="292.3" y="69.1">M0</text>
<text x="312.4" y="70.8">6</text>
<text x="334.5" y="69.1">2B</text>
<text x="341.1" y="70.5">B</text>
<text x="68.1" y="74.4">11</text>
<text x="68.1" y="77.9">12</text>
<text x="73.6" y="72.6">IO25</text>
<text x="73.6" y="76.1">IO26</text>
<text x="116.1" y="76.1">IO17</text>
<text x="118.1" y="72.6">IO5</text>
<text x="125.4" y="77.9">27</text>
<text x="125.4" y="74.4">28</text>
<text x="286.8" y="74.4">12</text>
<text x="286.8" y="77.9">13</text>
<text x="292.3" y="72.6">M1</text>
<text x="292.3" y="76.1">M2</text>
<text x="306.7" y="76.1">1B</text>
<text x="306.7" y="72.6">2B</text>
<text x="312.4" y="77.9">4</text>
<text x="312.4" y="74.4">5</text>
<text x="334.5" y="72.6">1B</text>
<text x="341.1" y="74">B</text>
<text x="68.1" y="81.4">13</text>
<text x="73.6" y="79.7">IO27</text>
<text x="73.6" y="83.2">IO14</text>
<text x="116.1" y="79.7">IO16</text>
<text x="118.1" y="83.2">IO4</text>
<text x="125.4" y="81.4">26</text>
<text x="286.8" y="81.4">14</text>
<text x="292.3" y="79.7">RST</text>
<text x="292.3" y="83.2">SLP</text>
<text x="306.7" y="83.2">2A</text>
<text x="306.7" y="79.7">1A</text>
<text x="312.4" y="81.4">3</text>
<text x="334.5" y="79.7">1A</text>
<text x="334.5" y="83.2">2A</text>
<text x="341.1" y="81.1">A</text>
<text x="68.1" y="84.9">14</text>
<text x="73.6" y="86.7">IO12</text>
<text x="118.1" y="86.7">IO0</text>
<text x="125.4" y="84.9">25</text>
<text x="286.8" y="84.9">15</text>
<text x="286.8" y="88.5">16</text>
<text x="292.3" y="86.7">STP</text>
<text x="305.4" y="86.7">FLT</text>
<text x="312.4" y="84.9">2</text>
<text x="341.1" y="84.6">A</text>
<text x="89.6" y="91.1" transform="rotate(-90 89.6 91.1)">IO13</text>
<text x="93.1" y="91.1" transform="rotate(-90 93.1 91.1)">SD2</text>
<text x="96.7" y="91.1" transform="rotate(-90 96.7 91.1)">SD3</text>
<text x="100.2" y="91.1" transform="rotate(-90 100.2 91.1)">CMD</text>
<text x="103.7" y="91.1" transform="rotate(-90 103.7 91.1)">CLK</text>
<text x="107.2" y="91.1" transform="rotate(-90 107.2 91.1)">SDO</text>
<text x="110.8" y="91.1" transform="rotate(-90 110.8 91.1)">SDI</text>
<text x="114.3" y="91.1" transform="rotate(-90 114.3 91.1)">IO15</text>
<text x="117.8" y="91.1" transform="rotate(-90 117.8 91.1)">IO2</text>
<text x="292.3" y="90.2">DIR</text>
<text x="87.8" y="96.6" transform="rotate(-90 87.8 96.6)">16</text>
<text x="91.4" y="96.6" transform="rotate(-90 91.4 96.6)">17</text>
<text x="94.9" y="96.6" transform="rotate(-90 94.9 96.6)">18</text>
<text x="98.4" y="96.6" transform="rotate(-90 98.4 96.6)">19</text>
<text x="102" y="96.6" transform="rotate(-90 102 96.6)">20</text>
<text x="105.5" y="96.6" transform="rotate(-90 105.5 96.6)">21</text>
<text x="109" y="96.6" transform="rotate(-90 109 96.6)">22</text>
<text x="112.5" y="96.6" transform="rotate(-90 112.5 96.6)">23</text>
<text x="116.1" y="96.6" transform="rotate(-90 116.1 96.6)">24</text>
<text x="38.6" y="119.9">5</text>
<text x="38.6" y="116.3">6</text>
<text x="288.6" y="118.5">10</text>
<text x="290.6" y="114.9">9</text>
<text x="294.1" y="116.7">EN</text>
<text x="303.4" y="116.7">VMOT</text>
<text x="314.1" y="114.9">8</text>
<text x="38.6" y="123.4">4</text>
<text x="288.6" y="122">11</text>
<text x="288.6" y="125.5">12</text>
<text x="294.1" y="120.2">M0</text>
<text x="294.1" y="123.8">M1</text>
<text x="308.5" y="123.8">2B</text>
<text x="314.1" y="125.5">5</text>
<text x="314.1" y="122">6</text>
<text x="334.5" y="120.2">2B</text>
<text x="334.5" y="123.8">1B</text>
<text x="341.1" y="121.6">B</text>
<text x="341.1" y="125.2">B</text>
<text x="38.6" y="130.5">2</text>
<text x="38.6" y="126.9">3</text>
<text x="288.6" y="129">13</text>
<text x="294.1" y="127.3">M2</text>
<text x="294.1" y="130.8">RST</text>
<text x="308.5" y="127.3">1B</text>
<text x="308.5" y="130.8">1A</text>
<text x="314.1" y="129">4</text>
<text x="334.5" y="130.8">1A</text>
<text x="38.6" y="134">1</text>
<text x="288.6" y="132.6">14</text>
<text x="288.6" y="136.1">15</text>
<text x="294.1" y="134.3">SLP</text>
<text x="294.1" y="137.9">STP</text>
<text x="307.1" y="137.9">FLT</text>
<text x="308.5" y="134.3">2A</text>
<text x="314.1" y="136.1">2</text>
<text x="314.1" y="132.6">3</text>
<text x="334.5" y="134.3">2A</text>
<text x="341.1" y="132.2">A</text>
<text x="341.1" y="135.7">A</text>
<text x="288.6" y="139.6">16</text>
<text x="294.1" y="141.4">DIR</text>
<text x="37.7" y="153.4">XSHUT</text>
<text x="51.2" y="155.5">5</text>
<text x="51.2" y="152">6</text>
<text x="101.2" y="153.4">XSHUT</text>
<text x="114.7" y="155.5">5</text>
<text x="114.7" y="152">6</text>
<text x="38.5" y="156.9">GPIO1</text>
<text x="41.9" y="160.4">SDA</text>
<text x="51.2" y="159">4</text>
<text x="102" y="156.9">GPIO1</text>
<text x="105.4" y="160.4">SDA</text>
<text x="114.7" y="159">4</text>
<text x="41.4" y="167.5">GND</text>
<text x="42.5" y="164">SCL</text>
<text x="51.2" y="166.1">2</text>
<text x="51.2" y="162.6">3</text>
<text x="104.9" y="167.5">GND</text>
<text x="106" y="164">SCL</text>
<text x="114.7" y="166.1">2</text>
<text x="114.7" y="162.6">3</text>
<text x="290.6" y="166.1">9</text>
<text x="294.1" y="167.9">EN</text>
<text x="303.4" y="167.9">VMOT</text>
<text x="314.1" y="166.1">8</text>
<text x="42.1" y="171">VCC</text>
<text x="51.2" y="169.6">1</text>
<text x="105.6" y="171">VCC</text>
<text x="114.7" y="169.6">1</text>
<text x="288.6" y="169.6">10</text>
<text x="288.6" y="173.1">11</text>
<text x="294.1" y="171.4">M0</text>
<text x="314.1" y="173.1">6</text>
<text x="334.5" y="171.4">2B</text>
<text x="341.1" y="172.8">B</text>
<text x="288.6" y="176.7">12</text>
<text x="294.1" y="174.9">M1</text>
<text x="294.1" y="178.4">M2</text>
<text x="308.5" y="178.4">1B</text>
<text x="308.5" y="174.9">2B</text>
<text x="314.1" y="176.7">5</text>
<text x="334.5" y="174.9">1B</text>
<text x="341.1" y="176.3">B</text>
<text x="288.6" y="180.2">13</text>
<text x="288.6" y="183.7">14</text>
<text x="294.1" y="182">RST</text>
<text x="294.1" y="185.5">SLP</text>
<text x="308.5" y="185.5">2A</text>
<text x="308.5" y="182">1A</text>
<text x="314.1" y="183.7">3</text>
<text x="314.1" y="180.2">4</text>
<text x="334.5" y="182">1A</text>
<text x="334.5" y="185.5">2A</text>
<text x="341.1" y="183.4">A</text>
<text x="35.9" y="190.4">XSHUT</text>
<text x="49.4" y="189">6</text>
<text x="99.4" y="190.4">XSHUT</text>
<text x="112.9" y="189">6</text>
<text x="288.6" y="187.3">15</text>
<text x="288.6" y="190.8">16</text>
<text x="294.1" y="189">STP</text>
<text x="307.1" y="189">FLT</text>
<text x="314.1" y="187.3">2</text>
<text x="341.1" y="186.9">A</text>
<text x="36.7" y="194">GPIO1</text>
<text x="40.1" y="197.5">SDA</text>
<text x="49.4" y="196.1">4</text>
<text x="49.4" y="192.5">5</text>
<text x="100.2" y="194">GPIO1</text>
<text x="103.6" y="197.5">SDA</text>
<text x="112.9" y="196.1">4</text>
<text x="112.9" y="192.5">5</text>
<text x="294.1" y="192.5">DIR</text>
<text x="40.8" y="201">SCL</text>
<text x="49.4" y="203.1">2</text>
<text x="49.4" y="199.6">3</text>
<text x="104.3" y="201">SCL</text>
<text x="112.9" y="203.1">2</text>
<text x="112.9" y="199.6">3</text>
<text x="39.6" y="204.5">GND</text>
<text x="40.3" y="208.1">VCC</text>
<text x="49.4" y="206.7">1</text>
<text x="103.1" y="204.5">GND</text>
<text x="103.8" y="208.1">VCC</text>
<text x="112.9" y="206.7">1</text>
<text x="288.6" y="220.8">10</text>
<text x="290.6" y="217.2">9</text>
<text x="294.1" y="219">EN</text>
<text x="303.4" y="219">VMOT</text>
<text x="314.1" y="217.2">8</text>
<text x="288.6" y="224.3">11</text>
<text x="288.6" y="227.8">12</text>
<text x="294.1" y="222.5">M0</text>
<text x="294.1" y="226.1">M1</text>
<text x="308.5" y="226.1">2B</text>
<text x="314.1" y="227.8">5</text>
<text x="314.1" y="224.3">6</text>
<text x="334.5" y="222.5">2B</text>
<text x="334.5" y="226.1">1B</text>
<text x="341.1" y="223.9">B</text>
<text x="341.1" y="227.5">B</text>
<text x="288.6" y="231.4">13</text>
<text x="294.1" y="229.6">M2</text>
<text x="294.1" y="233.1">RST</text>
<text x="308.5" y="229.6">1B</text>
<text x="308.5" y="233.1">1A</text>
<text x="314.1" y="231.4">4</text>
<text x="334.5" y="233.1">1A</text>
<text x="51.2" y="238.4">2</text>
<text x="288.6" y="234.9">14</text>
<text x="288.6" y="238.4">15</text>
<text x="294.1" y="236.6">SLP</text>
<text x="308.5" y="236.6">2A</text>
<text x="314.1" y="238.4">2</text>
<text x="314.1" y="234.9">3</text>
<text x="334.5" y="236.6">2A</text>
<text x="341.1" y="234.5">A</text>
<text x="341.1" y="238.1">A</text>
<text x="42.5" y="243.3">SCL</text>
<text x="51.2" y="241.9">3</text>
<text x="51.2" y="245.5">4</text>
<text x="288.6" y="241.9">16</text>
<text x="294.1" y="240.2">STP</text>
<text x="294.1" y="243.7">DIR</text>
<text x="307.1" y="240.2">FLT</text>
<text x="41.9" y="246.9">SDA</text>
</g>
<g font-size="3.2">
<text x="70.1" y="39.1">1</text>
<text x="73.6" y="40.9">GND</text>
<text x="116.6" y="40.9">GND</text>
<text x="125.4" y="39.1">38</text>
<text x="303.6" y="69.1">GND</text>
<text x="312.4" y="67.3">7</text>
<text x="312.4" y="88.5">1</text>
<text x="86.1" y="91.1" transform="rotate(-90 86.1 91.1)">GND</text>
<text x="303.6" y="90.2">GND</text>
<text x="84.3" y="96.6" transform="rotate(-90 84.3 96.6)">15</text>
<text x="314.1" y="118.5">7</text>
<text x="305.4" y="120.2">GND</text>
<text x="305.4" y="141.4">GND</text>
<text x="314.1" y="139.6">1</text>
<text x="305.4" y="171.4">GND</text>
<text x="314.1" y="169.6">7</text>
<text x="314.1" y="190.8">1</text>
<text x="305.4" y="192.5">GND</text>
<text x="314.1" y="220.8">7</text>
<text x="305.4" y="222.5">GND</text>
<text x="305.4" y="243.7">GND</text>
<text x="314.1" y="241.9">1</text>
</g>
<g font-size="3.2" fill="#f00">
<text x="70.1" y="49.7">4</text>
<text x="73.6" y="51.4">SENSOR_VP</text>
<text x="42.1" y="236.3">VCC</text>
<text x="51.2" y="234.9">1</text>
</g>
<text font-size="3.2" fill="#00c" x="41.4" y="239.8">GND</text>
<g font-size="2.5" fill="#00f">
<text x="102.2" y="236.6">1</text>
<text x="106.9" y="238.1">IN+</text>
<text x="115.1" y="238.1">OUT+</text>
<text x="125.6" y="236.6">4</text>
<text x="102.2" y="243.7">2</text>
<text x="106.9" y="245.1">IN-</text>
<text x="116" y="245.1">OUT-</text>
<text x="125.6" y="243.7">3</text>
</g>
</svg>
